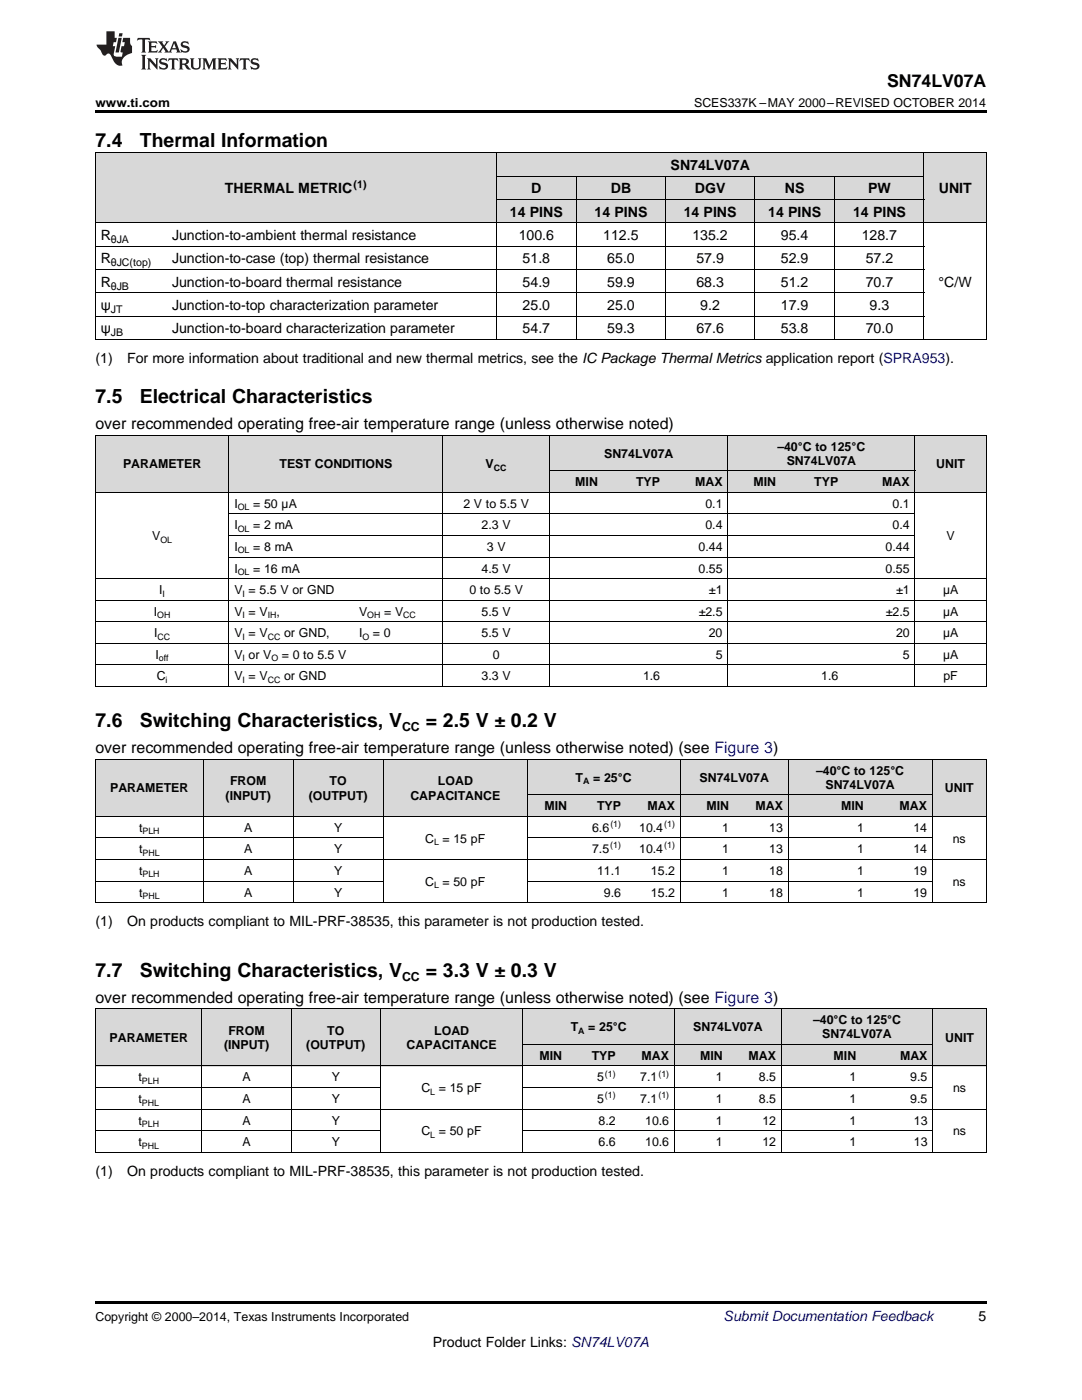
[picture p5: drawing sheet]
<svg xmlns="http://www.w3.org/2000/svg" width="216mm" height="279mm" viewBox="0 0 216 279" stroke-linecap="round" stroke-linejoin="round" font-family="sans-serif">
<g fill="#d8d8d8">
<path d="M19 201.4h21.4v11.4h-21.4z"/>
<path d="M40.4 201.4h17.7v11.4h-17.7z"/>
<path d="M58.1 201.4h17.8v11.4h-17.8z"/>
<path d="M75.9 201.4h28.5v11.4h-28.5z"/>
<path d="M104.4 208.5h8.9v4.3h-8.9z"/>
<path d="M113.3 208.5h10.6v4.3h-10.6z"/>
<path d="M123.9 208.5h10.7v4.3h-10.7z"/>
<path d="M134.6 208.5h10.7v4.3h-10.7z"/>
<path d="M145.3 208.5h10.6v4.3h-10.6z"/>
<path d="M155.9 208.5h16v4.3h-16z"/>
<path d="M171.9 208.5h14.3v4.3h-14.3z"/>
<path d="M186.2 201.4h10.6v11.4h-10.6z"/>
<path d="M104.4 201.4h8.9v7.1h-8.9z"/>
<path d="M113.3 201.4h10.6v7.1h-10.6z"/>
<path d="M123.9 201.4h10.7v7.1h-10.7z"/>
<path d="M134.6 201.4h10.7v7.1h-10.7z"/>
<path d="M145.3 201.4h10.6v7.1h-10.6z"/>
<path d="M155.9 201.4h16v7.1h-16z"/>
<path d="M171.9 201.4h14.3v7.1h-14.3z"/>
<path d="M19 151.6h21.6v11.4h-21.6z"/>
<path d="M40.6 151.6h17.9v11.4h-17.9z"/>
<path d="M58.5 151.6h18v11.4h-18z"/>
<path d="M76.5 151.6h28.7v11.4h-28.7z"/>
<path d="M105.2 158.7h9v4.3h-9z"/>
<path d="M114.2 158.7h10.8v4.3h-10.8z"/>
<path d="M125 158.7h10.8v4.3h-10.8z"/>
<path d="M135.8 158.7h10.7v4.3h-10.7z"/>
<path d="M146.5 158.7h10.8v4.3h-10.8z"/>
<path d="M157.3 158.7h16.2v4.3h-16.2z"/>
<path d="M173.5 158.7h12.6v4.3h-12.6z"/>
<path d="M186.1 151.6h10.7v11.4h-10.7z"/>
<path d="M105.2 151.6h9v7.1h-9z"/>
<path d="M114.2 151.6h10.8v7.1h-10.8z"/>
<path d="M125 151.6h10.8v7.1h-10.8z"/>
<path d="M135.8 151.6h10.7v7.1h-10.7z"/>
<path d="M146.5 151.6h10.8v7.1h-10.8z"/>
<path d="M157.3 151.6h16.2v7.1h-16.2z"/>
<path d="M173.5 151.6h12.6v7.1h-12.6z"/>
<path d="M19 86.9h26.7v11.4h-26.7z"/>
<path d="M45.7 86.9h24.9v11.4h-24.9z"/>
<path d="M70.6 86.9h17.8v11.4h-17.8z"/>
<path d="M88.4 86.9h21.3v11.4h-21.3z"/>
<path d="M109.7 94h10.7v4.3h-10.7z"/>
<path d="M120.4 94h12.4v4.3h-12.4z"/>
<path d="M132.8 94h12.5v4.3h-12.5z"/>
<path d="M145.3 94h10.6v4.3h-10.6z"/>
<path d="M155.9 94h12.5v4.3h-12.5z"/>
<path d="M168.4 94h14.2v4.3h-14.2z"/>
<path d="M182.6 86.9h14.2v11.4h-14.2z"/>
<path d="M109.7 86.9h10.7v7.1h-10.7z"/>
<path d="M120.4 86.9h12.4v7.1h-12.4z"/>
<path d="M132.8 86.9h12.5v7.1h-12.5z"/>
<path d="M145.3 86.9h10.6v7.1h-10.6z"/>
<path d="M155.9 86.9h12.5v7.1h-12.5z"/>
<path d="M168.4 86.9h14.2v7.1h-14.2z"/>
<path d="M19 30.6h14.3v13.9h-14.3z"/>
<path d="M33.3 30.6h65.8v13.9h-65.8z"/>
<path d="M99.1 39.9h15.9v4.6h-15.9z"/>
<path d="M115 39.9h17.8v4.6h-17.8z"/>
<path d="M132.8 39.9h17.8v4.6h-17.8z"/>
<path d="M150.6 39.9h16v4.6h-16z"/>
<path d="M166.6 39.9h17.8v4.6h-17.8z"/>
<path d="M184.4 30.6h12.4v13.9h-12.4z"/>
<path d="M99.1 35.2h15.9v4.7h-15.9z"/>
<path d="M115 35.2h17.8v4.7h-17.8z"/>
<path d="M132.8 35.2h17.8v4.7h-17.8z"/>
<path d="M150.6 35.2h16v4.7h-16z"/>
<path d="M166.6 35.2h17.8v4.7h-17.8z"/>
<path d="M99.1 30.6h15.9v4.6h-15.9z"/>
<path d="M115 30.6h17.8v4.6h-17.8z"/>
<path d="M132.8 30.6h17.8v4.6h-17.8z"/>
<path d="M150.6 30.6h16v4.6h-16z"/>
<path d="M166.6 30.6h17.8v4.6h-17.8z"/>
</g>
<g fill="#000">
<path d="M19 22h177.8v.5h-177.8zM19 67.8h.2zM99 67.8h.1zM114.9 67.8h.1zM132.7 67.8h.1zM150.5 67.8h.1zM166.5 67.8h.1zM184.3 67.8h.1zM196.7 67.8h.1zM19 137l.2 .1zM70.5 137l.1 .1zM88.3 137l.1 .1z"/>
<path d="M109.6 137l.1 .1zM120.3 137l.1 .1zM132.7 137l.1 .1zM145.2 137l.1 .1zM155.8 137l.1 .1zM168.3 137l.1 .1zM182.5 137l.1 .1zM196.7 137l.1 .1zM19 180.2h.2zM58.4 180.2h.1zM76.4 180.2h.1zM105.1 180.2h.1z"/>
<path d="M114.1 180.2h.1zM124.9 180.2h.1zM135.7 180.2h.1zM146.4 180.2h.1zM157.2 180.2h.1zM173.4 180.2h.1zM185.9 180.2h.2zM196.7 180.2h.1zM19 259.7h177.8v.5h-177.8z"/>
</g>
<g fill="none" stroke="#000" stroke-width=".2">
<path d="M19 30.5h177.8M19.1 30.5v37.3M99 30.5v37.3M99.1 39.8h85.3M99.1 35.2h85.3M115 35.2v32.6M132.8 35.2v32.6M150.5 35.2v32.6M166.6 35.2v32.6M184.3 30.5v37.3M196.8 30.5v37.3M19 58.4h165.4"/>
<path d="M19 53.8h165.4M19 49.1h165.4M19 44.5h177.8M19 67.8h177.8M19 63.1h165.4M19 86.8l177.8 .1v50.2M19 98.3h177.8M19.1 86.9v50.2M45.7 86.9v50.2M88.3 86.9v50.2M109.7 86.9v50.2M109.7 94h72.9"/>
<path d="M145.2 86.9v50.2M182.5 86.9v50.2M19 119.8h177.8M19 115.5h177.8M45.7 111.2h136.9M45.7 106.9h136.9M45.7 102.6h136.9M19 137h177.8M19 132.7h177.8M19 128.4h177.8M19 124.1h177.8M19 151.5h177.8"/>
<path d="M19.1 151.5v28.7M40.5 151.5v28.7M58.5 151.5v28.7M76.5 151.5v28.7M105.2 151.5v28.7M105.2 158.6h80.8M135.7 151.5v28.7M157.3 151.5v28.7M186 151.5v28.7M196.8 151.5v28.7M19 175.8h57.5M19 171.5h177.8"/>
<path d="M19 167.2h57.5M19 162.9h177.8M105.2 175.8h80.9M105.2 167.2h80.9M19 180.1h177.8M19 217h56.9M19 212.7h177.8M19 201.3h177.8M19.1 201.4v28.6M40.3 201.4v28.6M58.1 201.4v28.6M75.9 201.4v28.6"/>
<path d="M104.3 201.4v28.6M104.4 217h81.8M104.4 208.4h81.7M134.6 201.4v28.6M155.9 201.4v28.6M186.1 201.4v28.6M196.8 201.4v28.6M19 230h177.8M19 225.7h56.9M19 221.4h177.8M104.4 225.7h81.8"/>
</g>
<g fill="#231f20">
<path d="M27.5 7.6l-.1 .5 .4-.2h.6v.1v2.1l-.2 .4h1l-.3-.4v-2.1l.1-.1h.5l.5 .2-.2-.5zM29.5 8.3l.2 .3v1.5l-.2 .4h1.8l.2-.6a1.04 1.04 0 0 1-1.3 .2v-.7h.6l.3 .2v-.6l-.3 .2h-.6v-.6l.8-.1 .4 .3-.2-.5zM31.5 8.3l.9 1.1-.9 1.1h.8l-.2-.2 .5-.7 .4 .7-.2 .2h1.5l-.1-.2 .1-.4h.9l.1 .4-.2 .2h1l-.3-.3-.7-1.9h-.5l-.9 2-.8-1 .9-1h-.8l.1 .3-.3 .5-.4-.6 .2-.2zM34.7 8.6l.4 1h-.7zM36.3 8.4a.63 .63 0 0 0-.2 .7 .63 .63 0 0 0 .6 .4l.6 .2 .1 .2a.75 .75 0 0 1-.7 .4 .75 .75 0 0 1-.6-.5l.1 .7 .1-.1a1.11 1.11 0 0 0 1.5-.6 1.13 1.13 0 0 0-1.2-.8l-.1-.4a1.04 1.04 0 0 1 1.2 .2l-.2-.5-.1 .1-.5-.2zM28.2 10.9l.2 .4v2.2l-.2 .4h1l-.3-.4v-2.2l.3-.4zM29.3 11.6l.3 .4v1.5l-.3 .4h.8l-.2-.4v-1.3l1.5 1.7v-1.9l.2-.4h-.7l.2 .4v.9l-1.1-1.3zM32 11.8a.62 .62 0 0 0-.2 .7 .62 .62 0 0 0 .6 .4l.6 .1 .1 .3a.76 .76 0 0 1-.7 .3 .76 .76 0 0 1-.6-.4l.1 .7 .1-.1a1.11 1.11 0 0 0 1.5-.6 1.13 1.13 0 0 0-1.2-.8l-.1-.4a1.04 1.04 0 0 1 1.2 .2l-.2-.6-.1 .1-.5-.1zM33.7 11.6l-.2 .6a.61 .61 0 0 1 .8-.3v1.6l-.2 .4h.9l-.2-.4v-1.6a.63 .63 0 0 1 .8 .3l-.2-.6zM35.6 11.6l.3 .4v1.5l-.3 .4h1l-.2-.2v-.8l.5 .2a.76 .76 0 0 0 1.2 .7l-1-1a.58 .58 0 0 0 .6-.5 .58 .58 0 0 0-.5-.6zM36.4 11.9h.1a.45 .45 0 0 1 .5 .1 .45 .45 0 0 1 .1 .5l-.7 .2zM37.9 11.6l.2 .2a2.17 2.17 0 0 0 .3 1.9 .99 .99 0 0 0 1.6-.6v-1.1l.2-.4h-.7l.2 .2a1.92 1.92 0 0 1-.2 1.8 .6 .6 0 0 1-.9-.5v-1.1l.2-.4zM40.4 11.6l.2 .4v1.5l-.2 .4h.7l-.2-.4v-1.4l.8 1.8 .8-1.8v1.4l-.2 .4h.9l-.2-.4v-1.5l.2-.4h-.8l-.6 1.5-.6-1.5zM43.4 11.6l.2 .4v1.5l-.2 .4h1.8l.2-.6a1.04 1.04 0 0 1-1.3 .1v-.6h.5l.4 .2v-.6l-.4 .2h-.5v-.7h.8l.3 .3-.1-.6zM45.5 11.6l.2 .4v1.5l-.2 .4h.7l-.2-.4v-1.3l1.5 1.7v-1.9l.2-.4h-.7l.2 .4v.9l-1.1-1.3zM47.9 11.6l-.1 .6a.61 .61 0 0 1 .8-.3v1.6l-.3 .4h1l-.3-.4 .1-1.6a.63 .63 0 0 1 .7 .3l-.1-.6zM50.2 11.8a.62 .62 0 0 0-.2 .7 .62 .62 0 0 0 .6 .4l.6 .1 .2 .3a.76 .76 0 0 1-.8 .3 .76 .76 0 0 1-.6-.4l.1 .7 .2-.1a1.11 1.11 0 0 0 1.5-.6 1.13 1.13 0 0 0-1.3-.8l-.1-.4a1.04 1.04 0 0 1 1.2 .2l-.1-.6-.2 .1-.5-.1z"/>
<path d="M21.2 6.3v2.6h-1.9l.1 .4 .7 .9a.91 .91 0 0 0 1 .8 .56 .56 0 0 1 .5-.3 .56 .56 0 0 1 .5 .3l.4 .8a1.53 1.53 0 0 0 1.9 1.2 1.54 1.54 0 0 1 1-2.1l.9-.3v-1.4a1.52 1.52 0 0 1-.3-1.6h-1.4l-.2 .8h.5l-.2 .8h-.4l-.2 1v.2l.4 .1-.2 .8a1.93 1.93 0 0 1-1.6-.3l.3-1.8h-.5l.2-.8h.4l.2-.8h-.4v-1.3zM23.6 7.6l-.6 2.9h.7l.6-2.9zM23.8 6.6l-.1 .7h.6l.2-.7z"/>
</g>
<g font-size="3.9">
<text x="19" y="29.3">7.4</text>
<text x="27.9" y="29.3">Thermal Information</text>
<text x="19" y="80.5">7.5</text>
<text x="27.9" y="80.5">Electrical Characteristics</text>
<text x="19" y="145.1">7.6</text>
<text x="27.9" y="145.1">Switching Characteristics, V</text>
<text x="85" y="145.1">= 2.5 V ± 0.2 V</text>
<text x="19" y="194.9">7.7</text>
<text x="27.9" y="194.9">Switching Characteristics, V</text>
<text x="85" y="194.9">= 3.3 V ± 0.3 V</text>
</g>
<text font-size="3.5" x="177" y="17.3">SN74LV07A</text>
<g font-size="3.2">
<text x="19" y="85.6">over recommended operating free-air temperature range (unless otherwise noted)</text>
<text x="19" y="150.3">over recommended operating free-air temperature range (unless otherwise noted) (see Figure 3)</text>
<text x="19" y="200.1">over recommended operating free-air temperature range (unless otherwise noted) (see Figure 3)</text>
</g>
<g font-size="2.8">
<text x="133.8" y="33.9">SN74LV07A</text>
<text x="44.9" y="38.6">THERMAL METRIC</text>
<text x="106" y="38.6">D</text>
<text x="121.9" y="38.6">DB</text>
<text x="138.6" y="38.6">DGV</text>
<text x="156.6" y="38.6">NS</text>
<text x="173.2" y="38.6">PW</text>
<text x="187.3" y="38.6">UNIT</text>
<text x="20.1" y="47.9">R</text>
<text x="34.3" y="47.9">Junction-to-ambient thermal resistance</text>
<text x="101.7" y="43.3">14 PINS</text>
<text x="103.5" y="47.9">100.6</text>
<text x="118.6" y="43.3">14 PINS</text>
<text x="120.4" y="47.9">112.5</text>
<text x="136.4" y="43.3">14 PINS</text>
<text x="138.1" y="47.9">135.2</text>
<text x="153.3" y="43.3">14 PINS</text>
<text x="155.8" y="47.9">95.4</text>
<text x="170.2" y="43.3">14 PINS</text>
<text x="171.9" y="47.9">128.7</text>
<text x="20.1" y="52.6">R</text>
<text x="34.3" y="52.6">Junction-to-case (top) thermal resistance</text>
<text x="104.3" y="52.6">51.8</text>
<text x="121.2" y="52.6">65.0</text>
<text x="139" y="52.6">57.9</text>
<text x="155.8" y="52.6">52.9</text>
<text x="172.8" y="52.6">57.2</text>
<text x="20.1" y="57.2">R</text>
<text x="34.3" y="57.2">Junction-to-board thermal resistance</text>
<text x="104.3" y="57.2">54.9</text>
<text x="121.2" y="57.2">59.9</text>
<text x="139" y="57.2">68.3</text>
<text x="155.8" y="57.2">51.2</text>
<text x="172.8" y="57.2">70.7</text>
<text x="187.3" y="57.2">°C/W</text>
<text x="20.1" y="61.9">ψ</text>
<text x="34.3" y="61.9">Junction-to-top characterization parameter</text>
<text x="104.3" y="61.9">25.0</text>
<text x="121.2" y="61.9">25.0</text>
<text x="139.7" y="61.9">9.2</text>
<text x="155.8" y="61.9">17.9</text>
<text x="173.5" y="61.9">9.3</text>
<text x="20.1" y="66.5">ψ</text>
<text x="34.3" y="66.5">Junction-to-board characterization parameter</text>
<text x="104.3" y="66.5">54.7</text>
<text x="121.2" y="66.5">59.3</text>
<text x="139" y="66.5">67.6</text>
<text x="155.8" y="66.5">53.8</text>
<text x="172.8" y="66.5">70.0</text>
<text x="19" y="72.4">(1)</text>
<text x="25.4" y="72.4">For more information about traditional and new thermal metrics, see the IC Package Thermal Metrics application report (SPRA953).</text>
<text x="19" y="184.8">(1)</text>
<text x="25.4" y="184.8">On products compliant to MIL-PRF-38535, this parameter is not production tested.</text>
<text x="19" y="234.6">(1)</text>
<text x="25.4" y="234.6">On products compliant to MIL-PRF-38535, this parameter is not production tested.</text>
<text x="195.3" y="263.6">5</text>
<text x="86.4" y="268.9">Product Folder Links: SN74LV07A</text>
</g>
<text font-size="2.8" fill="#0000c8" x="144.4" y="263.6">Submit Documentation Feedback</text>
<g font-size="2.5">
<text x="19" y="21.4">www.ti.com</text>
<text x="138.5" y="21.4">SCES337K –MAY 2000–REVISED OCTOBER 2014</text>
<text x="155.1" y="89.9">–</text>
<text x="156.5" y="89.9">40°C to 125°C</text>
<text x="24.6" y="93.5">PARAMETER</text>
<text x="55.8" y="93.5">TEST CONDITIONS</text>
<text x="96.9" y="93.5">V</text>
<text x="120.5" y="91.3">SN74LV07A</text>
<text x="157" y="92.7">SN74LV07A</text>
<text x="186.8" y="93.5">UNIT</text>
<text x="46.8" y="101.4">I</text>
<text x="50.5" y="101.4">= 50 µA</text>
<text x="92.5" y="101.4">2 V to 5.5 V</text>
<text x="114.8" y="97">MIN</text>
<text x="126.9" y="97">TYP</text>
<text x="138.7" y="97">MAX</text>
<text x="140.8" y="101.4">0.1</text>
<text x="150.4" y="97">MIN</text>
<text x="162.5" y="97">TYP</text>
<text x="176" y="97">MAX</text>
<text x="178.1" y="101.4">0.1</text>
<text x="30.4" y="107.8">V</text>
<text x="46.8" y="105.7">I</text>
<text x="50.5" y="105.7">= 2 mA</text>
<text x="96.1" y="105.7">2.3 V</text>
<text x="140.8" y="105.7">0.4</text>
<text x="178.1" y="105.7">0.4</text>
<text x="188.9" y="107.8">V</text>
<text x="46.8" y="110">I</text>
<text x="50.5" y="110">= 8 mA</text>
<text x="97.2" y="110">3 V</text>
<text x="139.4" y="110">0.44</text>
<text x="176.7" y="110">0.44</text>
<text x="31.8" y="118.6">I</text>
<text x="46.8" y="114.3">I</text>
<text x="46.8" y="118.6">V = 5.5 V or GND</text>
<text x="50.5" y="114.3">= 16 mA</text>
<text x="93.7" y="118.6">0 to 5.5 V</text>
<text x="96.1" y="114.3">4.5 V</text>
<text x="139.4" y="114.3">0.55</text>
<text x="141.5" y="118.6">±1</text>
<text x="176.7" y="114.3">0.55</text>
<text x="178.8" y="118.6">±1</text>
<text x="188.2" y="118.6">µA</text>
<text x="30.7" y="122.9">I</text>
<text x="46.8" y="122.9">V = V</text>
<text x="55.2" y="122.9">,</text>
<text x="71.6" y="122.9">V</text>
<text x="76.7" y="122.9">= V</text>
<text x="96.1" y="122.9">5.5 V</text>
<text x="139.4" y="122.9">±2.5</text>
<text x="176.7" y="122.9">±2.5</text>
<text x="188.2" y="122.9">µA</text>
<text x="30.8" y="127.2">I</text>
<text x="31" y="131.5">I</text>
<text x="46.8" y="127.2">V = V</text>
<text x="46.8" y="131.5">V or V</text>
<text x="56.2" y="131.5">= 0 to 5.5 V</text>
<text x="56.7" y="127.2">or GND,</text>
<text x="71.6" y="127.2">I</text>
<text x="74.4" y="127.2">= 0</text>
<text x="96.1" y="127.2">5.5 V</text>
<text x="98.3" y="131.5">0</text>
<text x="141.4" y="127.2">20</text>
<text x="142.8" y="131.5">5</text>
<text x="178.8" y="127.2">20</text>
<text x="180.2" y="131.5">5</text>
<text x="188.2" y="127.2">µA</text>
<text x="188.2" y="131.5">µA</text>
<text x="31.3" y="135.8">C</text>
<text x="46.8" y="135.8">V = V</text>
<text x="56.7" y="135.8">or GND</text>
<text x="96.1" y="135.8">3.3 V</text>
<text x="128.3" y="135.8">1.6</text>
<text x="163.9" y="135.8">1.6</text>
<text x="188.2" y="135.8">pF</text>
<text x="80.2" y="145.9">CC</text>
<text x="114.9" y="156">T</text>
<text x="118.4" y="156">= 25°C</text>
<text x="139.6" y="156">SN74LV07A</text>
<text x="162.8" y="154.6">–40°C to</text>
<text x="173.5" y="154.6">125°C</text>
<text x="22" y="158.2">PARAMETER</text>
<text x="45" y="159.6">(INPUT)</text>
<text x="45.9" y="156.7">FROM</text>
<text x="61.6" y="159.6">(OUTPUT)</text>
<text x="65.8" y="156.7">TO</text>
<text x="81.9" y="159.6">CAPACITANCE</text>
<text x="87.4" y="156.7">LOAD</text>
<text x="108.6" y="161.7">MIN</text>
<text x="119.1" y="161.7">TYP</text>
<text x="129.2" y="161.7">MAX</text>
<text x="141" y="161.7">MIN</text>
<text x="150.7" y="161.7">MAX</text>
<text x="164.7" y="157.4">SN74LV07A</text>
<text x="167.9" y="161.7">MIN</text>
<text x="179.5" y="161.7">MAX</text>
<text x="188.6" y="158.2">UNIT</text>
<text x="27.8" y="166">t</text>
<text x="48.7" y="166">A</text>
<text x="66.7" y="166">Y</text>
<text x="118.1" y="166">6.6</text>
<text x="127.5" y="166">10.4</text>
<text x="144.1" y="166">1</text>
<text x="153.5" y="166">13</text>
<text x="171" y="166">1</text>
<text x="182.2" y="166">14</text>
<text x="27.8" y="170.3">t</text>
<text x="48.7" y="170.3">A</text>
<text x="66.7" y="170.3">Y</text>
<text x="84.8" y="168.2">C = 15 pF</text>
<text x="118.1" y="170.3">7.5</text>
<text x="127.5" y="170.3">10.4</text>
<text x="144.1" y="170.3">1</text>
<text x="153.5" y="170.3">13</text>
<text x="171" y="170.3">1</text>
<text x="182.2" y="170.3">14</text>
<text x="190.1" y="168.2">ns</text>
<text x="27.8" y="174.6">t</text>
<text x="27.8" y="178.9">t</text>
<text x="48.7" y="174.6">A</text>
<text x="48.7" y="178.9">A</text>
<text x="66.7" y="174.6">Y</text>
<text x="66.7" y="178.9">Y</text>
<text x="84.8" y="176.8">C = 50 pF</text>
<text x="119.1" y="174.6">11.1</text>
<text x="120.5" y="178.9">9.6</text>
<text x="129.9" y="174.6">15.2</text>
<text x="129.9" y="178.9">15.2</text>
<text x="144.1" y="174.6">1</text>
<text x="144.1" y="178.9">1</text>
<text x="153.5" y="174.6">18</text>
<text x="153.5" y="178.9">18</text>
<text x="171" y="174.6">1</text>
<text x="171" y="178.9">1</text>
<text x="182.2" y="174.6">19</text>
<text x="182.2" y="178.9">19</text>
<text x="190.1" y="176.8">ns</text>
<text x="80.2" y="195.7">CC</text>
<text x="21.9" y="208">PARAMETER</text>
<text x="44.7" y="209.4">(INPUT)</text>
<text x="45.6" y="206.6">FROM</text>
<text x="61.1" y="209.4">(OUTPUT)</text>
<text x="65.3" y="206.6">TO</text>
<text x="81.1" y="209.4">CAPACITANCE</text>
<text x="86.6" y="206.6">LOAD</text>
<text x="113.9" y="205.8">T</text>
<text x="117.4" y="205.8">= 25°C</text>
<text x="138.3" y="205.8">SN74LV07A</text>
<text x="162.2" y="204.4">–40°C to</text>
<text x="164.1" y="207.2">SN74LV07A</text>
<text x="172.9" y="204.4">125°C</text>
<text x="188.6" y="208">UNIT</text>
<text x="27.7" y="215.8">t</text>
<text x="48.4" y="215.8">A</text>
<text x="66.2" y="215.8">Y</text>
<text x="107.7" y="211.5">MIN</text>
<text x="118.1" y="211.5">TYP</text>
<text x="119.1" y="215.8">5</text>
<text x="127.7" y="215.8">7.1</text>
<text x="128" y="211.5">MAX</text>
<text x="139.7" y="211.5">MIN</text>
<text x="142.8" y="215.8">1</text>
<text x="149.4" y="211.5">MAX</text>
<text x="151.4" y="215.8">8.5</text>
<text x="166.3" y="211.5">MIN</text>
<text x="169.5" y="215.8">1</text>
<text x="179.6" y="211.5">MAX</text>
<text x="181.6" y="215.8">9.5</text>
<text x="27.7" y="220.1">t</text>
<text x="48.4" y="220.1">A</text>
<text x="66.2" y="220.1">Y</text>
<text x="84.1" y="218">C = 15 pF</text>
<text x="119.1" y="220.1">5</text>
<text x="127.7" y="220.1">7.1</text>
<text x="142.8" y="220.1">1</text>
<text x="151.4" y="220.1">8.5</text>
<text x="169.5" y="220.1">1</text>
<text x="181.6" y="220.1">9.5</text>
<text x="190.2" y="218">ns</text>
<text x="27.7" y="224.4">t</text>
<text x="48.4" y="224.4">A</text>
<text x="66.2" y="224.4">Y</text>
<text x="84.1" y="226.6">C = 50 pF</text>
<text x="119.5" y="224.4">8.2</text>
<text x="128.7" y="224.4">10.6</text>
<text x="142.8" y="224.4">1</text>
<text x="152.1" y="224.4">12</text>
<text x="169.5" y="224.4">1</text>
<text x="182.4" y="224.4">13</text>
<text x="190.2" y="226.6">ns</text>
<text x="27.7" y="228.7">t</text>
<text x="48.4" y="228.7">A</text>
<text x="66.2" y="228.7">Y</text>
<text x="119.5" y="228.7">6.6</text>
<text x="128.7" y="228.7">10.6</text>
<text x="142.8" y="228.7">1</text>
<text x="152.1" y="228.7">12</text>
<text x="169.5" y="228.7">1</text>
<text x="182.4" y="228.7">13</text>
<text x="19" y="263.6">Copyright © 2000–2014, Texas Instruments Incorporated</text>
</g>
<g font-size="2.1">
<text x="70.6" y="37.5">(1)</text>
<text x="22.1" y="48.5">θJA</text>
<text x="22.1" y="53.1">θJC(top)</text>
<text x="22.1" y="57.8">θJB</text>
<text x="22.1" y="62.4">JT</text>
<text x="22.1" y="67.1">JB</text>
</g>
<g font-size="1.8">
<text x="98.5" y="94">CC</text>
<text x="47.4" y="101.8">OL</text>
<text x="47.4" y="106.2">OL</text>
<text x="32" y="108.3">OL</text>
<text x="47.4" y="110.5">OL</text>
<text x="32.5" y="119.1">I</text>
<text x="47.4" y="114.8">OL</text>
<text x="48.4" y="119.1">I</text>
<text x="31.4" y="123.4">OH</text>
<text x="48.4" y="123.4">I</text>
<text x="53.4" y="123.4">IH</text>
<text x="73.3" y="123.4">OH</text>
<text x="80.5" y="123.4">CC</text>
<text x="31.4" y="127.7">CC</text>
<text x="31.7" y="132">off</text>
<text x="48.4" y="127.7">I</text>
<text x="48.4" y="132">I</text>
<text x="53.4" y="127.7">CC</text>
<text x="54.2" y="132">O</text>
<text x="72.3" y="127.7">O</text>
<text x="33.1" y="136.3">i</text>
<text x="48.4" y="136.3">I</text>
<text x="53.4" y="136.3">CC</text>
<text x="116.3" y="156.5">A</text>
<text x="28.4" y="166.5">PLH</text>
<text x="121.8" y="165">(1)</text>
<text x="132.5" y="165">(1)</text>
<text x="28.4" y="170.8">PHL</text>
<text x="86.6" y="168.7">L</text>
<text x="121.8" y="169.3">(1)</text>
<text x="132.5" y="169.3">(1)</text>
<text x="28.4" y="175.1">PLH</text>
<text x="28.4" y="179.4">PHL</text>
<text x="86.6" y="177.3">L</text>
<text x="115.4" y="206.3">A</text>
<text x="120.7" y="214.8">(1)</text>
<text x="131.4" y="214.8">(1)</text>
<text x="28.3" y="216.3">PLH</text>
<text x="28.3" y="220.6">PHL</text>
<text x="85.9" y="218.5">L</text>
<text x="120.7" y="219.1">(1)</text>
<text x="131.4" y="219.1">(1)</text>
<text x="28.3" y="224.9">PLH</text>
<text x="85.9" y="227.1">L</text>
<text x="28.3" y="229.2">PHL</text>
</g>
</svg>
